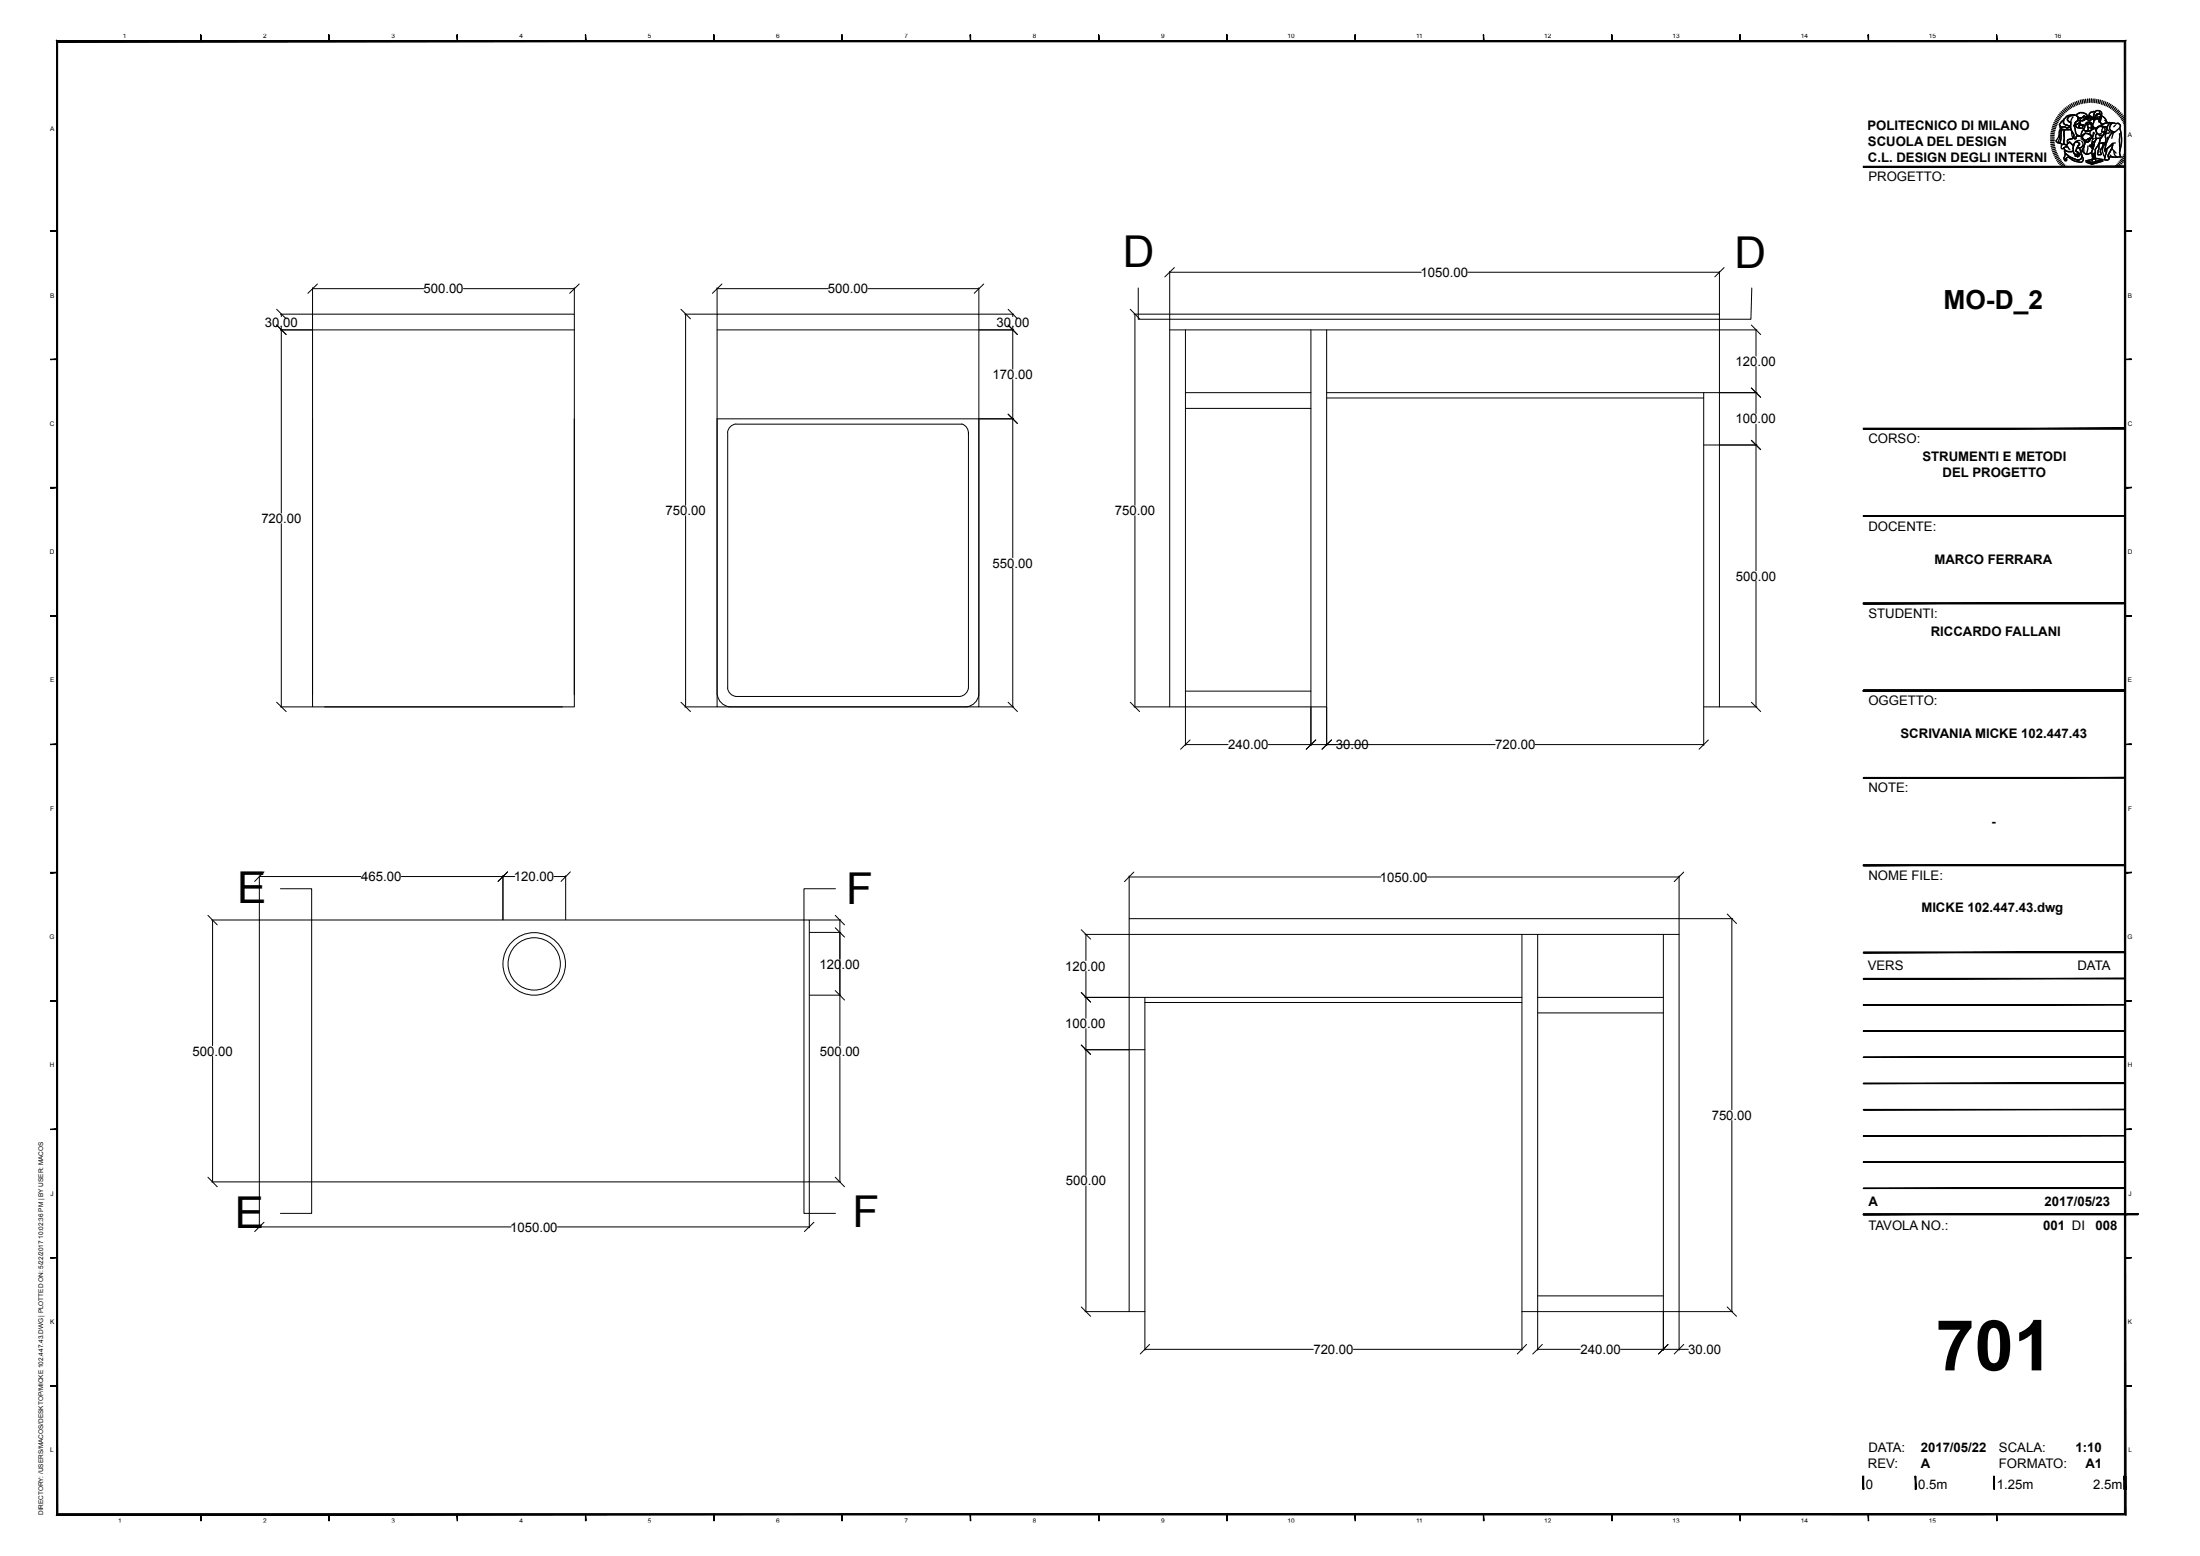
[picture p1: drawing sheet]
<svg xmlns="http://www.w3.org/2000/svg" width="420mm" height="297mm" viewBox="0 0 420 297" stroke-linecap="round" stroke-linejoin="round" font-family="sans-serif">
<g fill="none" stroke="#000" stroke-width=".19">
<path d="M52.8 59l1.9 1.9M53.6 60h6M53.7 60v.4M59.7 54.9v5M59.7 55.1h21.2M60.6 54.2l-1.8 1.8M88.5 55.1h21.2M109.7 54.9v5M110.6 54.2l-1.8 1.8M130 59l1.9 1.9M130.8 60h6.1M130.9 60v36.5"/>
<path d="M136.9 55.1h21.3M136.9 54.9v5M137.9 54.2l-1.8 1.8M165.8 55.1h21.1M186.9 54.9v5M187 60h6.6M187.9 54.2l-1.8 1.8M192.5 59l1.8 1.9M193.4 60v.4M215.9 59l1.7 1.9M216.6 60h6.7M216.7 60v36.5"/>
<path d="M217.4 55v5.9h117l.2-5.9M223.4 51.8v8.1M223.4 52h48M224.3 51.1l-1.8 1.8M280.3 52h48.1M328.4 51.8v8.1M329.3 51.1l-1.8 1.8M52.8 62l1.9 1.9M53.6 63h56.1M53.7 62.5v35.4M59.7 80v54.9h50v-54.9M136.9 80h50v54.9h-50z"/>
<path d="M136.9 63h50M187 80h6.6M187 63h6.6M192.5 62l1.8 1.9M192.5 79.1l1.8 1.7M193.4 62.5v8M193.4 72.5v34M223.4 63h112.1M226.4 63v71.9M226.4 75h24M226.4 78h24M250.4 63v71.9"/>
<path d="M253.4 63v71.9h-30v-74.9h105v74.9M253.4 75h82.1M253.4 76h72M325.4 75v59.9h10.1M334.5 62l1.8 1.9M334.5 74.1l1.8 1.7M335.4 63v5M335.4 70v8.9M53.7 100v34.9M130.9 98.5v36.4M139 82.6v48.7M140.5 80.9a1.82 1.82 0 0 0-1.6 1.7"/>
<path d="M140.5 81h43.2M183.7 80.9a1.82 1.82 0 0 1 1.2 2M185 82.5l-.1 48.8a1.82 1.82 0 0 1-1.6 1.6M216.7 98.5v36.4M325.4 84.9h10.1M334.5 84.1l1.8 1.7M335.4 81v28M193.4 108.4v26.5M335.4 110.9v24M52.8 134.1l1.9 1.7M53.6 134.9h6M59.7 132.7v-72.7h50v72.7"/>
<path d="M62 134.9h45.4M130 134.1l1.9 1.7M130.8 134.9h6.1M136.9 132.7v-72.7h50v72.7M137 132.7a2.62 2.62 0 0 0 2.3 2.2M138.9 131.3a1.82 1.82 0 0 0 1.6 1.6M140.5 133h42.8M186.9 132.7a2.62 2.62 0 0 1-2.2 2.2h-45.5M187 134.9h6.6M192.5 134.1l1.8 1.7M215.9 134.1l1.7 1.7M216.6 134.9h6.7"/>
<path d="M226.4 135v7.3M226.4 131.9h24M250.4 135v7.3M253.4 135v7.3M325.4 135v7.3M334.5 134.1l1.8 1.7M226.4 142.1h8.1M227.3 141.3l-1.8 1.7M242.2 142.1h13M251.3 141.3l-1.8 1.7M253.4 142.1h32.1M254.3 141.3l-1.8 1.7"/>
<path d="M293.2 142.1h32.2M326.3 141.3l-1.8 1.7M39.7 174.7l1.8 1.9M40.4 175.6h9.1M40.6 175.6v24M49.5 175.6h105.1v50h-105.1zM49.5 167.2v8.4M49.5 167.3h19.4M50.4 166.4l-1.8 1.9M53.6 169.7h5.9v61.9h-5.9M76.7 167.3h21.6M96.1 167.2v8.4"/>
<path d="M96.9 166.4l-1.8 1.9M105.8 167.3h2.2M108 167.2v8.4M108.9 166.4l-1.8 1.9M154.6 175.6h6M154.6 178h6M159.5 177.1l1.8 1.8M159.5 174.7l1.8 1.9M159.6 169.7h-6.1v61.9h6.1M160.4 175.6v24M206.5 177.5l1.8 1.8M207.2 178.4h113.5"/>
<path d="M207.4 178.4v5M215.6 167.2v8.1M215.6 167.4h48.1M216.5 166.5l-1.7 1.8M272.6 167.4h48.1M290.7 178.4v79.4M293.7 178.4v79.4M317.7 178.4v79.4M320.7 167.2v8.1M320.7 175.4h10.2M321.6 166.5l-1.9 1.8M329.9 174.5l1.7 1.8"/>
<path d="M330.8 175.4v36.5M154.6 190h6M159.5 189.1l1.8 1.8M206.5 189.5l1.8 1.8M206.5 199.5l1.8 1.8M207.2 190.4h83.5M207.4 185.4v9M207.4 196.4v28M218.7 190.4v67.4M218.7 191.4h72M293.7 190.4h24M293.7 193.4h24"/>
<path d="M40.6 201.7v23.9M160.4 201.7v23.9M207.2 200.4h11.5M330.8 213.9v36.5M39.7 224.7l1.8 1.9M40.4 225.6h9.1M49.5 225.7v8.7M49.5 234.2h48.1M50.4 233.3l-1.8 1.8M106.5 234.2h48.1M154.6 225.7v8.7M154.6 225.6h6"/>
<path d="M155.4 233.3l-1.8 1.8M159.5 224.7l1.8 1.9M207.4 226.4v24M206.5 249.5l1.8 1.8M207.2 250.4h11.5M215.6 250.4v-75h105.1v75M218.7 257.6h32.1M219.5 256.7l-1.7 1.8M258.5 257.6h32.2M290.7 250.4h40.2M291.5 256.7l-1.7 1.8M293.7 247.4h24"/>
<path d="M293.7 257.6h8.1M294.6 256.7l-1.9 1.8M309.5 257.6h13M318.6 256.7l-1.9 1.8M320.7 250.4v7.4M321.6 256.7l-1.9 1.8M329.9 249.5l1.7 1.8"/>
<circle cx="102" cy="184" r="5"/>
<circle cx="102" cy="184" r="6"/>
</g>
<g fill="none" stroke="#000" stroke-width=".25">
<path d="M395.3 20l.3 .6M395.6 19.8l.3 .6M395.9 19.6l.3 .7M396.3 19.5l.2 .6M396.6 19.4l.2 .6M396.9 19.2l.2 .7M397.3 19.1l.2 .7M397.6 19l.2 .7M398 19l.1 .7M398.3 19l.1 .6M398.7 18.9v.7M399 18.9l.1 .6"/>
<path d="M399.4 18.9v.6M399.8 18.9l-.1 .7M400.1 18.9v.7M400.5 19l-.2 .6M400.8 19l-.1 .7M401.2 19.1l-.2 .7M401.5 19.2l-.2 .7M401.8 19.3l-.2 .7M402.2 19.5l-.3 .6M402.5 19.6l-.3 .6M402.8 19.8l-.3 .5M403.1 19.9l-.3 .6"/>
<path d="M391.6 25.8l.7 .1M391.6 26.1l.7 .1M391.6 26.5h.7M391.7 25.4l.6 .2M391.8 25.1l.6 .1M391.8 24.8l.7 .1M391.9 24.4l.7 .2M392 24.1l.6 .2M392.1 23.7l.7 .3M392.3 23.4l.6 .3M392.3 26.8l-.7 .1M392.3 27.2h-.7"/>
<path d="M392.3 27.5l-.6 .1M392.4 27.8l-.7 .1M392.4 23.1l.6 .3M392.5 28.1l-.7 .2M392.6 28.4l-.7 .2M392.6 22.8l.6 .3M392.6 28.8l-.6 .2M392.8 29.1l-.7 .2M392.8 22.5l.6 .3M392.9 29.4l-.6 .2M393 22.2l.5 .3M393 29.7l-.6 .3"/>
<path d="M393.1 30l-.5 .3M393.2 21.9l.5 .4M393.3 30.2l-.5 .4M393.4 21.6l.6 .4M393.5 24.2l.2 .1 .6-.1 .5 .3 .6-.4 .1 .6h-.2a2.88 2.88 0 0 1-1.8-.2zM393.5 24.2l-.1 .1 .2 .3M393.5 30.5l-.6 .4M393.7 21.3l.5 .5M393.7 24.7l-.3 .5-.1 1.3-.4 .7 .4 .2M393.7 30.8l-.6 .4M393.9 23.1l.2-.2v.4a.91 .91 0 0 0 .9 .7l.4 .1-.6 .4-.5-.3h-.6a.42 .42 0 0 1-.4-.3 .42 .42 0 0 1 .3-.5zM393.9 24.7l.5 .1-.2 .4v2.3h-.4l-.5-.2a3.9 3.9 0 0 0 .4-2.1z"/>
<path d="M393.9 24.7v.1a1.79 1.79 0 0 0-.3 1.6l-.3 .9 .7 .2M393.9 21.1l.5 .4M393.9 31l-.5 .4M394.1 22.9l-.6 .6a.45 .45 0 0 0-.1 .5 .45 .45 0 0 0 .4 .3l.6-.1a.58 .58 0 0 0 1-.1M394.1 31.3l-.5 .4M394.2 28.3a.88 .88 0 0 0 1.1 .6l.7-.1M394.2 20.8l.4 .5M394.2 22.7l.3-.2a1.5 1.5 0 0 1 1.5-.5h.1a.99 .99 0 0 0-1.3 .9 .51 .51 0 0 0 .7 .4l-.1 .8-.4-.1a.88 .88 0 0 1-.9-.8zM394.3 24.8h.7a.45 .45 0 0 1 .5-.1 .45 .45 0 0 1 .2 .5 1.31 1.31 0 0 1 .4 1.2l-.8 .2a.37 .37 0 0 0-.4 .2 .37 .37 0 0 0 .1 .5l-.3 .5-.2-.2a.43 .43 0 0 1-.3-.7v-1.7zM394.3 28.6a1.71 1.71 0 0 0 1.7 .2l.1 .5 .3 .3-.1 .2 .3-.2 .2 .3-.1-.5 .3 .4-.2-.4 .5 .1-.8-.6 .3-.8a.61 .61 0 0 1 .5 .8l.2 .3a.82 .82 0 0 1-.1 1.1 .82 .82 0 0 1-1 .1l-.2-.1a3.5 3.5 0 0 1-1.9-1.3zM394.3 28.6l.2 .7a3.9 3.9 0 0 0 1.9 1.1l.7 .3M394.3 31.5l-.4 .5"/>
<path d="M394.4 24.8h-.1a2.18 2.18 0 0 0 0 1.6l-.2 .7 .1 .4M394.4 29.3h.1a3.9 3.9 0 0 0 1.9 1.1l.2 .1a.81 .81 0 0 0 1.1-.6 .66 .66 0 0 1 0 .9 .66 .66 0 0 1-1 0l-.8-.2-.6-.4a.44 .44 0 0 0-.5-.2 .44 .44 0 0 0-.3 .4l.2 .1-.1 .1a.47 .47 0 0 1-.4-.3 .47 .47 0 0 1 .1-.5zM394.4 20.6l.5 .5M394.5 29.3a1.2 1.2 0 0 0-.1 1.4h.2l.1-.2-.2-.1 .1-.2a.48 .48 0 0 1 .9 .1 2.68 2.68 0 0 0 2.1 .6l.2-.3-.2-.7M394.6 31.7l-.5 .5M394.7 27.8a.55 .55 0 0 0-.8-.2 .55 .55 0 0 0-.1 .8h.1a.71 .71 0 0 1 1.1-.2l.3 .4M394.7 20.4l.4 .5M394.8 31.9l-.4 .6M394.9 26.7l1.2-.3 .1 .1a.29 .29 0 0 0 .3-.1 .29 .29 0 0 0 0-.3l.5-.2a1.53 1.53 0 0 1 1.1 1.7 1.23 1.23 0 0 1-1.3 .5l.1-.3a.28 .28 0 0 0 .2-.3 .28 .28 0 0 0-.2-.3 .48 .48 0 0 0-.6-.1 .48 .48 0 0 0-.2 .5l-.1 .2-.7-.6-.3 .1-.1-.1zM394.9 27.4l.4-.2 .7 .6v1a1.27 1.27 0 0 1-1.9-.5l.4-.3 .3 .1-.1-.3zM395 20.2l.4 .5M395.1 22.3l.7-.3a.75 .75 0 0 1 1.1 .4 .75 .75 0 0 1-.6 1l-.2 .5 .1 .4a1.76 1.76 0 0 0 .5 1.5l.3 .2h-.4l-.1 .2a.22 .22 0 0 1 0 .2 .22 .22 0 0 1-.3 .1l-.2-.2a1.47 1.47 0 0 0-.4-1.4l-.2-.6 .1-1a.51 .51 0 0 1-.7-.5z"/>
<path d="M395.1 32.1l-.4 .6M395.2 27.1l.8 .7M395.3 27.2l-.4 .2a.42 .42 0 0 0-.1 .6M395.4 32.3l-.4 .6M395.5 24.7h-1.6a.5 .5 0 0 0-.6 .1 .5 .5 0 0 0-.1 .6 2.13 2.13 0 0 1-.6 1.5l.3 .3M395.6 32.5l-.3 .6M395.6 25l.3 1.4M395.9 22.3l-.3 .6-.2 1.1a2.74 2.74 0 0 0 .6 1.7l.1 .2a.29 .29 0 0 0 0 .5 .29 .29 0 0 0 .4 0l.1-.4h.4l-.1-.1a.7 .7 0 0 1-.5-.9l-.1-.5a1.27 1.27 0 0 1 .5-1.6 .82 .82 0 0 0-.3-.8 .82 .82 0 0 0-.9-.1 1.54 1.54 0 0 0-1.5 1.3 .91 .91 0 0 0 .9 .7l.4 .1M395.9 32.7l-.3 .6M396.1 26.4l-.8 .2a.37 .37 0 0 0-.4 .2 .37 .37 0 0 0 .1 .5M396.2 22h-.1a.93 .93 0 0 0-1.2 1l.3 .3h.2M396.2 32.8l-.3 .6"/>
<path d="M396.2 27.2a.36 .36 0 0 1 .4-.2 .36 .36 0 0 1 .3 .2l.1 .1a.32 .32 0 0 1 .1 .3 .32 .32 0 0 1-.2 .2l-.4 1.1 .8 .6-.5-.1 .2 .2v.2l-.3-.4 .1 .6-.2-.4-.3 .2 .1-.2-.2-.3a2.24 2.24 0 0 1 0-2.1zM396.2 27.2a.36 .36 0 0 1 .4-.2 .36 .36 0 0 1 .3 .2l.1 .1a.32 .32 0 0 1 .1 .3 .32 .32 0 0 1-.2 .2l-.3 .6a.47 .47 0 0 0 .3 .8l.4 .3-.5-.1 .2 .3v.1l-.3-.4 .1 .6-.2-.4-.3 .2 .1-.2-.2-.2a2.39 2.39 0 0 1 0-2.2zM396.3 23.4l.4-.3 .6-.2v.6l-1.2 .5zM396.4 23.8l.7-.3 .3 .3a.34 .34 0 0 0-.4 .2 .34 .34 0 0 0 .2 .4 .58 .58 0 0 1-.8-.6zM396.4 23.8a.58 .58 0 0 0 .8 .6M396.5 33l-.3 .6M396.5 22a1.23 1.23 0 0 1 2.1 .1l-.1 .2-.5-.2-.1 .2a.76 .76 0 0 1-1.1 .1M396.7 21.8l.1-.1a1.24 1.24 0 0 1 1.8 .4l-.1 .2-.5-.2-.2 .2a.82 .82 0 0 1-1.1 0l-.2-.3zM396.8 33l-.3 .7M396.8 22.3l.2 .2a.81 .81 0 0 0 1-.4l.4 .2-.3 .6-.3 .2-.5-.2-.6 .2zM397 25.9a1.56 1.56 0 0 1 1.2 1.3 .58 .58 0 0 1-.5 .7M397.1 33.2l-.2 .6"/>
<path d="M397.1 23.9h.9l-.3 .1a.38 .38 0 0 1-.1 .5 .38 .38 0 0 1-.5-.1 .38 .38 0 0 1 0-.5zM397.1 28.3l.4 .9a.79 .79 0 0 1 0 1 .79 .79 0 0 1-.9 .3M397.2 23.6l.2 .2M397.3 23.3v.2l-1.2 .5M397.3 26.8l-.8 .2M397.3 22.9v.4l-.3 .1M397.4 26.5l.7 .5M397.4 33.3l-.2 .6M397.6 23.8l.4 .1-.3 .1a.34 .34 0 0 1-.2 .5 .34 .34 0 0 1-.4-.4 .34 .34 0 0 1 .5-.3v.1h-.2M397.6 27a.69 .69 0 0 1 .1 .9 .69 .69 0 0 1-.9 .2M397.6 26.1a.91 .91 0 0 1 1.6-.4l.1 .2a.28 .28 0 0 1 .2 .4 .28 .28 0 0 1-.4 .1l-.5 .3-.5 .1 .3 .2a.35 .35 0 0 0 .5 0l.3-.6a.28 .28 0 0 0 .3-.2 .28 .28 0 0 0-.2-.3l-.1-.2-.5-.2h-.5l-.6 .7-.1-.1v-.5l.2-.6 .2-.2 .3 .2h1.1l.2-.3 .1 .1 .2-.2-.1-.4 .7 .3-.1 .4a1.06 1.06 0 0 1-.1 1.1l.2 .4-.2 .3a.28 .28 0 0 1-.1 .3 .28 .28 0 0 1-.3 .1l-.3 .2-.1 .5-.2-.1-.1 .1 .3 .3 .2-.1v.4l.2-.3-.3 .9v.2l-.4 .1a.8 .8 0 0 1-1.1-.1l-.4-.4 .3-.6 .2-1.1M397.6 25.9l.6-.5 .6 .1a.87 .87 0 0 1 .7 .9 .94 .94 0 0 0-1.1 .5 .34 .34 0 0 1-.5-.3l-.2-.2z"/>
<path d="M397.6 28.8l.8 .6M397.7 33.3l-.1 .7M397.8 22.8l.1 .1M397.9 24.8a1.14 1.14 0 0 0-.4 1.3M397.9 22.5l.2 .1M398 28.2v.9M398 22.5v.1M398.1 26.8l.4-.1 .7-.3a.57 .57 0 0 1-.2 .6 .57 .57 0 0 1-.6 .1l-.3-.1zM398.1 33.4l-.2 .7M398.1 27.6l-.3 1-.4 .4M398.2 27h-.1M398.3 22.7l.4-.2 .4 .1v-.1a.28 .28 0 0 1 .2 .4 .28 .28 0 0 1-.4 .1l-.3-.3z"/>
<path d="M398.3 23.6l.4-.2a.78 .78 0 0 1 1 .7v.1a.24 .24 0 0 1 .1 .4 .24 .24 0 0 1-.3 .1 .24 .24 0 0 1-.1-.3 .59 .59 0 0 0 0-.8 .59 .59 0 0 0-.8-.1v.2a1.37 1.37 0 0 1 .1 1.3h-.6l-.2-.3 .2-.4zM398.4 22.3l-.3 .6-.3 .2-.5-.2-.6 .2M398.4 33.5l-.1 .6M398.4 30.7l1.3-.3a2.75 2.75 0 0 1 1.9 .1l-2.1 .6zM398.4 30.7l1.1 .4v.3l-1.1-.4zM398.4 30.7l2-.4 1.2 .2-2.1 .6zM398.7 23.4a.75 .75 0 0 1 .8 1.1 .5 .5 0 0 1-.2 .5 .5 .5 0 0 1-.6 0l.1-.5-.2-.7zM398.7 33.5v.7M398.7 22.5a.42 .42 0 0 1 .6-.3 .42 .42 0 0 1 .2 .6h-.2M398.8 27.8l-.4 1.6 1.1-.2M398.8 27h.1M398.8 26.6l.2 .1"/>
<path d="M398.9 26.9v.1M398.9 22.2a.48 .48 0 0 1 .5 .1 .48 .48 0 0 1 .1 .5h-.2l-.1-.3-.1 .1-.4-.1zM398.9 26.7h.1M398.9 23.7h.1M399 23.7l-.2 .1M399 33.5v.7M399.1 22.6l-.4-.1-.4 .2h.2a.5 .5 0 0 0 .8 .1l-.1-.3v.2M399.2 25v.7M399.2 26.4a.62 .62 0 0 1-.9 .6l-.1-.1M399.2 23.5l.3 .3-.1 .1M399.3 33.5v.7M399.4 23.7a.38 .38 0 0 0-.5-.3 .38 .38 0 0 0-.2 .5v.2a.51 .51 0 0 1 .1 .7 .51 .51 0 0 1-.7 .2 .41 .41 0 0 1 0-.8 .82 .82 0 0 1 .9-.9l.6 .4 .2 .5a.25 .25 0 0 1-.1 .5 .24 .24 0 0 1-.3-.3"/>
<path d="M399.5 24l-.2 .1M399.5 23.8v.3a.36 .36 0 0 1-.2 .4 .36 .36 0 0 1-.4-.1l-.1-.1M399.5 24.7a.57 .57 0 0 1-.8 .3M399.5 31.1l2.1-.6v.3l-2.1 .6zM399.5 31.1v.3M399.6 22.7l.1-.1a.72 .72 0 0 1 .1 .9l-.2 .4M399.6 27.2h.1M399.6 27.2l.3-.2 .2 .1-.3 1-.2 .3v-.4l-.2 .1-.3-.3h.4zM399.6 27.8v.6l.2-.3M399.7 33.5v.7M399.7 24.2l-.1-.4 .2-.2 .1-.6-.1-.4-.2 .1a.76 .76 0 0 0-.6-.7 .8 .8 0 0 1 .9-.7l.2 .1a1.38 1.38 0 0 0-.1 1.5l.2-.1v-.4a.39 .39 0 0 0 .3 .3 .39 .39 0 0 0 .4-.2v.7v.1l.2-.2 .1 .3 .3 .4-1.1 .7M399.7 22.3l.1 .4"/>
<path d="M399.8 27.6l-.1 .2-.1-.2M399.8 25.3l-.1 1.3M399.8 24.5l.5 .2M399.9 29.3l.2 .1 .1 .9-.3-.6-.3 .7zM400 26.4a.56 .56 0 0 0-.4 .8M400 33.5l.1 .6M400.1 27.1a.73 .73 0 0 0-.7 .7l-.2-.1-.1 .1 .3 .3 .2-.1M400.1 25.3l-.5 .9M400.1 21.4a.78 .78 0 0 0-1.1 .7M400.2 22.3v.1a.39 .39 0 0 0 .3 .3 .39 .39 0 0 0 .4-.2M400.3 21.2a.77 .77 0 0 1 .9 .1 .77 .77 0 0 1 .1 1l-.1 .7-.3 .3v-.8l.3-.5-.2-.4-.2 .1a.78 .78 0 0 0-.6 1.1l-.2 .1v-.1a1.39 1.39 0 0 1 .3-1.6zM400.3 21.2a.77 .77 0 0 1 .9 .1 .77 .77 0 0 1 .1 1l-.1 .7-.3 .3v-.8l.3-.5-.2-.4-.2 .1a.48 .48 0 0 0-.6 .6v.5l-.2 .1v-.2a1.34 1.34 0 0 1 .3-1.5z"/>
<path d="M400.3 33.4l.1 .7M400.3 24.5a1.39 1.39 0 0 1 1.7-.3 .41 .41 0 0 1 .4 .3 .41 .41 0 0 1-.1 .5 1.43 1.43 0 0 1-1.3 .9l-.7-.7zM400.4 21.8h.4l.2-.2 .2 .5-.3 .4a.45 .45 0 0 1-.6 0 .45 .45 0 0 1 .1-.7zM400.4 26.4l.8-.1-.3 1.1-.8 1.1v.8a.51 .51 0 0 0-.4 .6l-.2-.9 .6-2zM400.4 22.1l.2 .1M400.4 26.4l-.3 .6-.6 2 .1 .9 .5-.7 .2 1.4-.4-.9-.4 1.1 .2-.9M400.5 22.2h.1M400.5 22.5l.1 .1M400.5 25.5h-.1a.66 .66 0 0 0 0 .9l.9-.1 .4-.6M400.6 22.4v.1M400.6 33.4l.2 .7M400.8 22.3h.3"/>
<path d="M400.9 27.4l.8-.1-.1 .5-.4 .8v.5a.25 .25 0 0 1 .1 .3 .25 .25 0 0 1-.3 .1l-.4-.1 .3-.9zM400.9 22.3h.1M400.9 33.3l.2 .7M401.1 23.1l.1 .3 .3 .3M401.2 25.6h.1M401.2 23.9l1.1-.5h.8l-.5 .4-.2 .6-.1-.2zM401.2 26.3l-.3 1.1-.8 1.1v.9M401.3 33.2l.1 .7M401.3 22.1l.6 .4 .4 .7 .2 .2-.5 .2a.5 .5 0 0 1-.7 0 .5 .5 0 0 1-.1-.6zM401.3 25.5l-.3 .1M401.4 22.1l.5 .4 .4 .6M401.4 25.8l-.1 .1"/>
<path d="M401.6 30.5v.3l-2.1 .6-1.1-.4v-.3M401.6 33.1l.2 .7M401.7 27.3l-.1 .5-.4 .8v.5a.25 .25 0 0 1 .1 .3 .25 .25 0 0 1-.3 .1l-.4-.1 .3-.9v-1.1M401.8 25.5l.2-.2 .2 .1-.1 .5v1.3l-1.2 .2 .3-1.1 .2-.2zM401.9 33l.2 .6M401.9 25.2l-.1 .4M401.9 24.2l.4 .1 .1 .3M402 23l.5 .4M402 27.3l-1.1 .1M402.1 28.6a.23 .23 0 0 0-.1 .3 .23 .23 0 0 0 .3 .2M402.2 32.9l.3 .6M402.2 25.4l-.1 .5 .1 .8-.3 .9a1.67 1.67 0 0 0 .1 2.3"/>
<path d="M402.4 28.4l1.1-1a4.7 4.7 0 0 1-.9 2.1v.4a.37 .37 0 0 1 .1 .5 .37 .37 0 0 1-.5 .1l-.1 .1a.36 .36 0 0 1-.1-.7zM402.4 24.4a1.07 1.07 0 0 1 1.7-.8 .57 .57 0 0 1 .8 .2 .57 .57 0 0 1-.2 .8l-.4 .2a1.01 1.01 0 0 1-.9 .6 1.01 1.01 0 0 1-.9-.7l-.1-.1M402.4 24.6l-.1 .4-.3 .2a.61 .61 0 0 1-.7 .7h-.3l-.1-.2a.78 .78 0 0 1-.5-1.1 .78 .78 0 0 1 1.2-.2l-.2 .8a.54 .54 0 0 0 .6-.5 .54 .54 0 0 0-.5-.6 .85 .85 0 0 0-1.2 .8v.1M402.5 26.2v.5M402.5 32.8l.3 .5M402.8 32.6l.3 .6M402.9 25.3l-.9 .1M403 29.6l.5 .4M403 32.4l.4 .6M403.1 23.4l-1.1 .1-.8 .5M403.3 28.3l.8 .9M403.3 32.2l.4 .6"/>
<path d="M403.4 25.3a6.5 6.5 0 0 0-1.4 3.5l1.1-1a.82 .82 0 0 1 .9-.5M403.4 23.4l.2 .1a.68 .68 0 0 0 .9 0 .51 .51 0 0 1 .4 .4 .51 .51 0 0 1-.1 .5l.2 .4a7.9 7.9 0 0 1-.2 4.4l.3 .8h-1.7a.52 .52 0 0 1-.8-.2l.2-.5a3.6 3.6 0 0 0 .7-1.9l-1.5 1.4a6.8 6.8 0 0 1 1.4-3.5l.4-.1a.92 .92 0 0 1-.9-.7 .92 .92 0 0 1 .5-1zM403.4 23.5a.92 .92 0 0 0-.5 1 .92 .92 0 0 0 .9 .7M403.4 20.1l-.3 .6M403.5 27.4a3.8 3.8 0 0 1-.8 2l-.1 .5a.41 .41 0 0 1 .1 .6 .41 .41 0 0 1-.6 .1 .36 .36 0 0 1-.1-.7l.4-1.5M403.6 32l.4 .6M403.6 25.3l-.3 1.1M403.7 28.8a1.12 1.12 0 0 0 .7 1.2M403.7 20.3l-.3 .6M403.8 31.8l.4 .5M404 23.9l-.3 .3M404 20.5l-.4 .6"/>
<path d="M404.1 31.6l.4 .5M404.3 20.8l-.4 .5M404.3 31.4l.5 .5M404.5 31.1l.5 .5M404.6 21l-.5 .5M404.7 30.9l.6 .4M404.8 25.5v3.4M404.8 21.2l-.5 .5M404.8 24.4a8.1 8.1 0 0 1 0 4.8l.3 .8-2.4-.1M404.9 30.6l.6 .4M405 21.5l-.5 .5M405.1 30.4l.6 .4"/>
<path d="M405.3 30.1l.5 .3M405.3 21.8l-.6 .4M405.4 29.8l.6 .3M405.5 22.1l-.5 .4M405.6 29.5l.6 .3M405.7 22.4l-.6 .4M405.7 29.2l.7 .3M405.8 28.9l.7 .3M405.9 22.7l-.6 .3M405.9 28.6l.7 .2M406 28.3l.7 .2M406.1 23l-.6 .3"/>
<path d="M406.1 28l.6 .1M406.1 27.7l.7 .1M406.2 27.3l.7 .1M406.2 26.7l.7 .1M406.2 26.4h.7M406.2 23.3l-.6 .3M406.2 27l.7 .1M406.4 23.7l-.7 .2M406.5 24l-.7 .2M406.6 24.3l-.7 .2M406.7 24.7l-.7 .1M406.8 25l-.7 .1"/>
<path d="M406.8 25.3l-.7 .2M406.9 25.7l-.7 .1M406.9 26.1h-.7"/>
</g>
<g fill="#fff" stroke="#fff" stroke-width=".19">
<path d="M380.8 31.8l30.8 4.3h-30.8z"/>
<path d="M380.8 31.8h25l5.8 4.3z"/>
<path d="M405.8 17.3h5.8l-5.8 14.5z"/>
<path d="M411.6 17.3v18.8l-5.8-4.3z"/>
</g>
<path d="M380.8 31.8h25v-14.5h5.8v18.8h-30.8z" fill="none" stroke="#fff" stroke-width=".19"/>
<g fill="#000" stroke="#000" stroke-width=".19">
<path d="M10.8 7.7l.2 281.3v-281zM10.8 7.7l.2 281.3-.2 .2z"/>
<path d="M38.3 6.6l.1 1.3zM38.3 6.6l.1 1.3z"/>
<path d="M62.8 6.6l.1 1.3zM62.8 6.6l.1 1.3z"/>
<path d="M87.3 6.6l.1 1.3zM87.3 6.6l.1 1.3z"/>
<path d="M111.8 6.6l.1 1.3zM111.8 6.6l.1 1.3z"/>
<path d="M136.3 6.6l.1 1.3zM136.3 6.6l.1 1.3z"/>
<path d="M160.8 6.6l.1 1.3zM160.8 6.6l.1 1.3z"/>
<path d="M185.3 6.6l.1 1.3zM185.3 6.6l.1 1.3z"/>
<path d="M209.8 6.6l.1 1.3zM209.8 6.6l.1 1.3z"/>
<path d="M234.3 6.6l.1 1.3v-1.3zM234.3 6.6l.1 1.3h-.1z"/>
<path d="M258.8 6.6l.1 1.3zM258.8 6.6l.1 1.3z"/>
<path d="M283.3 6.6l.1 1.3zM283.3 6.6l.1 1.3z"/>
<path d="M307.8 6.6l.1 1.3zM307.8 6.6l.1 1.3z"/>
<path d="M332.3 6.6l.1 1.3v-1.3zM332.3 6.6l.1 1.3h-.1z"/>
<path d="M356.8 6.6l.1 1.3zM356.8 6.6l.1 1.3z"/>
<path d="M381.3 6.6l.1 1.3zM381.3 6.6l.1 1.3z"/>
<path d="M11 8h394.7l.3-.3zM10.8 7.7h395.2l-395 .3z"/>
<path d="M355.9 31.9h49.9v-.2zM355.9 31.7h49.9l-49.9 .2z"/>
<path d="M9.7 44.1h1.2zM9.7 44.1h1.2z"/>
<path d="M405.8 44.1h1.3zM405.8 44.1h1.3z"/>
<path d="M9.7 68.7l1.2-.1zM9.7 68.6h1.2z"/>
<path d="M405.8 68.7l1.3-.1zM405.8 68.6h1.3z"/>
<path d="M9.7 93.2h1.2v-.2zM9.7 93h1.2l-1.2 .2z"/>
<path d="M355.9 98.6h49.9v-.2zM355.9 98.4h49.9l-49.9 .2z"/>
<path d="M355.9 81.9h49.9v-.2zM355.9 81.7h49.9l-49.9 .2z"/>
<path d="M405.8 93.2h1.3v-.2zM405.8 93h1.3l-1.3 .2z"/>
<path d="M9.7 117.6l1.2-.1zM9.7 117.5h1.2z"/>
<path d="M355.9 115.1v.2l49.9-.2zM355.9 115.3l49.9-.2v.2z"/>
<path d="M355.9 115.3h49.9v-.2zM355.9 115.1h49.9l-49.9 .2z"/>
<path d="M405.8 117.6l1.3-.1zM405.8 117.5h1.3z"/>
<path d="M355.9 131.7v.2l49.9-.2zM355.9 131.9l49.9-.2v.2z"/>
<path d="M355.9 131.7v.2l49.9-.2zM355.9 131.9l49.9-.2v.2z"/>
<path d="M355.9 131.7v.2l49.9-.2zM355.9 131.9l49.9-.2v.2z"/>
<path d="M355.9 131.7v.2l49.9-.2zM355.9 131.9l49.9-.2v.2z"/>
<path d="M9.7 142.1h1.2zM9.7 142.1h1.2z"/>
<path d="M355.9 148.4v.2l49.9-.2zM355.9 148.6l49.9-.2v.2z"/>
<path d="M405.8 142.1h1.3zM405.8 142.1h1.3z"/>
<path d="M9.7 166.7h1.2v-.2zM9.7 166.5h1.2l-1.2 .2z"/>
<path d="M355.9 165.1v.2l49.9-.2zM355.9 165.3l49.9-.2v.2z"/>
<path d="M355.9 165.1v.2l49.9-.2zM355.9 165.3l49.9-.2v.2z"/>
<path d="M405.8 166.7h1.3v-.2zM405.8 166.5h1.3l-1.3 .2z"/>
<path d="M9.7 191.1l1.2-.1zM9.7 191h1.2z"/>
<path d="M355.9 196.8v.1l49.9-.1zM355.9 196.9l49.9-.1v.1z"/>
<path d="M355.9 191.8v.1l49.9-.1zM355.9 191.9l49.9-.1v.1z"/>
<path d="M355.9 186.8v.1l49.9-.1zM355.9 186.9l49.9-.1v.1z"/>
<path d="M355.9 181.7v.2l49.9-.2zM355.9 181.9l49.9-.2v.2z"/>
<path d="M405.8 191.1l1.3-.1zM405.8 191h1.3z"/>
<path d="M9.7 215.6l1.2-.1zM9.7 215.5h1.2z"/>
<path d="M355.9 216.8h49.9zM355.9 216.9l49.9-.1z"/>
<path d="M355.9 211.8h49.9zM355.9 211.9l49.9-.1z"/>
<path d="M355.9 206.7v.2l49.9-.2zM355.9 206.9l49.9-.2v.2z"/>
<path d="M355.9 201.7v.2l49.9-.2zM355.9 201.9l49.9-.2v.2z"/>
<path d="M405.8 215.6l1.3-.1zM405.8 215.5h1.3z"/>
<path d="M355.9 231.7v.2l49.9-.2zM355.9 231.9l49.9-.2v.2z"/>
<path d="M355.9 231.7v.2l49.9-.2zM355.9 231.9l49.9-.2v.2z"/>
<path d="M355.9 226.8v.1l49.9-.1zM355.9 226.9l49.9-.1v.1z"/>
<path d="M355.9 221.8v.1l49.9-.1zM355.9 221.9l49.9-.1v.1z"/>
<path d="M405.8 231.9h2.5v-.2zM405.8 231.7h2.5l-2.5 .2z"/>
<path d="M405.8 231.9h2.5v-.2zM405.8 231.7h2.5l-2.5 .2z"/>
<path d="M9.7 240.1h1.2zM9.7 240.1h1.2z"/>
<path d="M405.8 240.1h1.3zM405.8 240.1h1.3z"/>
<path d="M405.8 240.1h1.3zM405.8 240.1h1.3z"/>
<path d="M9.7 264.6l1.2-.1zM9.7 264.5h1.2z"/>
<path d="M405.8 264.6l1.3-.1zM405.8 264.5h1.3z"/>
<path d="M405.8 264.6l1.3-.1zM405.8 264.5h1.3z"/>
<path d="M11 289l-.2 .2 394.9-.2zM10.8 289.2l394.9-.2 .3 .2z"/>
<path d="M38.3 289.1l.1 1.2zM38.3 289.1l.1 1.2z"/>
<path d="M62.8 289.1l.1 1.2zM62.8 289.1l.1 1.2z"/>
<path d="M87.3 289.1l.1 1.2zM87.3 289.1l.1 1.2z"/>
<path d="M111.8 289.1l.1 1.2zM111.8 289.1l.1 1.2z"/>
<path d="M136.3 289.1l.1 1.2zM136.3 289.1l.1 1.2z"/>
<path d="M160.8 289.1l.1 1.2zM160.8 289.1l.1 1.2z"/>
<path d="M185.3 289.1l.1 1.2zM185.3 289.1l.1 1.2z"/>
<path d="M209.8 289.1l.1 1.2zM209.8 289.1l.1 1.2z"/>
<path d="M234.3 289.1l.1 1.2v-1.2zM234.3 289.1l.1 1.2h-.1z"/>
<path d="M258.8 289.1l.1 1.2zM258.8 289.1l.1 1.2z"/>
<path d="M283.3 289.1l.1 1.2zM283.3 289.1l.1 1.2z"/>
<path d="M307.8 289.1l.1 1.2zM307.8 289.1l.1 1.2z"/>
<path d="M332.3 289.1l.1 1.2v-1.2zM332.3 289.1l.1 1.2h-.1z"/>
<path d="M349.7 289h29.4zM349.7 289.1l29.4-.1z"/>
<path d="M355.7 281.8v2.5h.2zM355.7 281.8h.2v2.5z"/>
<path d="M356.8 289.1l.1 1.2zM356.8 289.1l.1 1.2z"/>
<path d="M365.8 281.8l.1 2.5v-2.5zM365.8 281.8l.1 2.5h-.1z"/>
<path d="M380.7 281.8l.2 2.5v-2.5zM380.7 281.8l.2 2.5h-.2z"/>
<path d="M381.3 289.1l.1 1.2zM381.3 289.1l.1 1.2z"/>
<path d="M405.7 8v281l.3 .2zM406 7.7v281.5l-.3-281.2z"/>
<path d="M405.6 281.8l.5 2.5v-2.5zM405.6 281.8l.5 2.5h-.5z"/>
</g>
<text font-size="13.4" x="369.7" y="261.6">701</text>
<g font-size="8.4">
<text x="214.4" y="51">D</text>
<text x="331.3" y="51.2">D</text>
<text x="45.3" y="172.4">E</text>
<text x="161.6" y="172.7">F</text>
<text x="44.9" y="234.4">E</text>
<text x="162.8" y="234.2">F</text>
</g>
<text font-size="5" x="371.2" y="59.1">MO-D_2</text>
<g font-size="2.5">
<text x="356.7" y="24.8">POLITECNICO DI MILANO</text>
<text x="356.7" y="27.8">SCUOLA DEL DESIGN</text>
<text x="356.7" y="30.8">C.L. DESIGN DEGLI INTERNI</text>
<text x="356.8" y="34.6">PROGETTO:</text>
<text x="271.3" y="52.9">1050.00</text>
<text x="80.9" y="56">500.00</text>
<text x="158.1" y="56">500.00</text>
<text x="50.6" y="62.3">30.00</text>
<text x="190.3" y="62.3">30.00</text>
<text x="331.5" y="69.8">120.00</text>
<text x="189.5" y="72.3">170.00</text>
<text x="331.5" y="80.8">100.00</text>
<text x="356.8" y="84.6">CORSO:</text>
<text x="367.2" y="88">STRUMENTI E METODI</text>
<text x="371" y="91">DEL PROGETTO</text>
<text x="49.9" y="99.9">720.00</text>
<text x="127.1" y="98.3">750.00</text>
<text x="212.9" y="98.3">750.00</text>
<text x="356.8" y="101.3">DOCENTE:</text>
<text x="369.4" y="107.7">MARCO FERRARA</text>
<text x="189.6" y="108.4">550.00</text>
<text x="331.5" y="110.9">500.00</text>
<text x="356.8" y="117.9">STUDENTI:</text>
<text x="368.7" y="121.4">RICCARDO FALLANI</text>
<text x="356.8" y="134.6">OGGETTO:</text>
<text x="234.6" y="143">240.00</text>
<text x="255.1" y="143">30.00</text>
<text x="285.5" y="143">720.00</text>
<text x="363" y="140.8">SCRIVANIA MICKE 102.447.43</text>
<text x="356.8" y="151.3">NOTE:</text>
<text x="380.3" y="157.7">-</text>
<text x="356.8" y="167.9">NOME FILE:</text>
<text x="69" y="168.2">465.00</text>
<text x="98.1" y="168.2">120.00</text>
<text x="263.5" y="168.3">1050.00</text>
<text x="366.9" y="174.1">MICKE 102.447.43.dwg</text>
<text x="156.5" y="184.9">120.00</text>
<text x="203.5" y="185.3">120.00</text>
<text x="356.7" y="185.2">VERS</text>
<text x="396.7" y="185.2">DATA</text>
<text x="203.5" y="196.3">100.00</text>
<text x="36.7" y="201.5">500.00</text>
<text x="156.5" y="201.5">500.00</text>
<text x="326.9" y="213.8">750.00</text>
<text x="203.5" y="226.3">500.00</text>
<text x="356.8" y="230.2">A</text>
<text x="390.4" y="230.2">2017/05/23</text>
<text x="97.4" y="235.1">1050.00</text>
<text x="356.8" y="234.7">TAVOLA NO.:</text>
<text x="390.2" y="234.7">001 DI</text>
<text x="400.2" y="234.7">008</text>
<text x="250.8" y="258.5">720.00</text>
<text x="301.8" y="258.5">240.00</text>
<text x="322.4" y="258.5">30.00</text>
<text x="356.7" y="280.2">REV:</text>
<text x="356.8" y="277.3">DATA:</text>
<text x="366.8" y="280.2">A</text>
<text x="366.8" y="277.2">2017/05/22</text>
<text x="381.8" y="277.2">SCALA:</text>
<text x="381.8" y="280.2">FORMATO:</text>
<text x="396.4" y="277.2">1:10</text>
<text x="398.3" y="280.2">A1</text>
<text x="356.3" y="284.3">0</text>
<text x="366.4" y="284.3">0.5m</text>
<text x="381.3" y="284.3">1.25m</text>
<text x="399.8" y="284.3">2.5m</text>
</g>
<g font-size="1.2">
<text x="23.5" y="7.3">1</text>
<text x="50.2" y="7.3">2</text>
<text x="74.8" y="7.3">3</text>
<text x="99.2" y="7.3">4</text>
<text x="123.7" y="7.3">5</text>
<text x="148.3" y="7.3">6</text>
<text x="172.8" y="7.3">7</text>
<text x="197.2" y="7.3">8</text>
<text x="221.7" y="7.3">9</text>
<text x="245.9" y="7.3">10</text>
<text x="270.5" y="7.3">11</text>
<text x="294.9" y="7.3">12</text>
<text x="319.4" y="7.3">13</text>
<text x="343.9" y="7.3">14</text>
<text x="368.4" y="7.3">15</text>
<text x="392.3" y="7.3">16</text>
<text x="9.6" y="25">A</text>
<text x="406.4" y="26.1">A</text>
<text x="9.6" y="56.8">B</text>
<text x="406.4" y="56.8">B</text>
<text x="9.5" y="81.3">C</text>
<text x="406.4" y="81.3">C</text>
<text x="9.5" y="105.8">D</text>
<text x="406.4" y="105.8">D</text>
<text x="9.6" y="130.3">E</text>
<text x="406.4" y="130.3">E</text>
<text x="9.6" y="154.8">F</text>
<text x="406.4" y="154.8">F</text>
<text x="9.5" y="179.3">G</text>
<text x="406.3" y="179.3">G</text>
<text x="9.5" y="203.8">H</text>
<text x="406.4" y="203.8">H</text>
<text x="9.7" y="228.3">J</text>
<text x="406.5" y="228.3">J</text>
<text x="9.6" y="252.8">K</text>
<text x="406.4" y="252.8">K</text>
<text x="9.6" y="277.3">L</text>
<text x="406.5" y="277.3">L</text>
<text x="8.2" y="289.2" transform="rotate(-90 8.2 289.2)">DIRECTORY: /USERS/MACOS/DESKTOP/MICKE 102.447.43.DWG | PLOTTED ON: 5/22/2017 10:02:36 PM | BY USER: MACOS</text>
<text x="22.6" y="290.7">1</text>
<text x="50.2" y="290.7">2</text>
<text x="74.8" y="290.7">3</text>
<text x="99.2" y="290.7">4</text>
<text x="123.7" y="290.7">5</text>
<text x="148.3" y="290.7">6</text>
<text x="172.8" y="290.7">7</text>
<text x="197.2" y="290.7">8</text>
<text x="221.7" y="290.7">9</text>
<text x="245.9" y="290.7">10</text>
<text x="270.5" y="290.7">11</text>
<text x="294.9" y="290.7">12</text>
<text x="319.4" y="290.7">13</text>
<text x="343.9" y="290.7">14</text>
<text x="368.4" y="290.7">15</text>
</g>
</svg>
